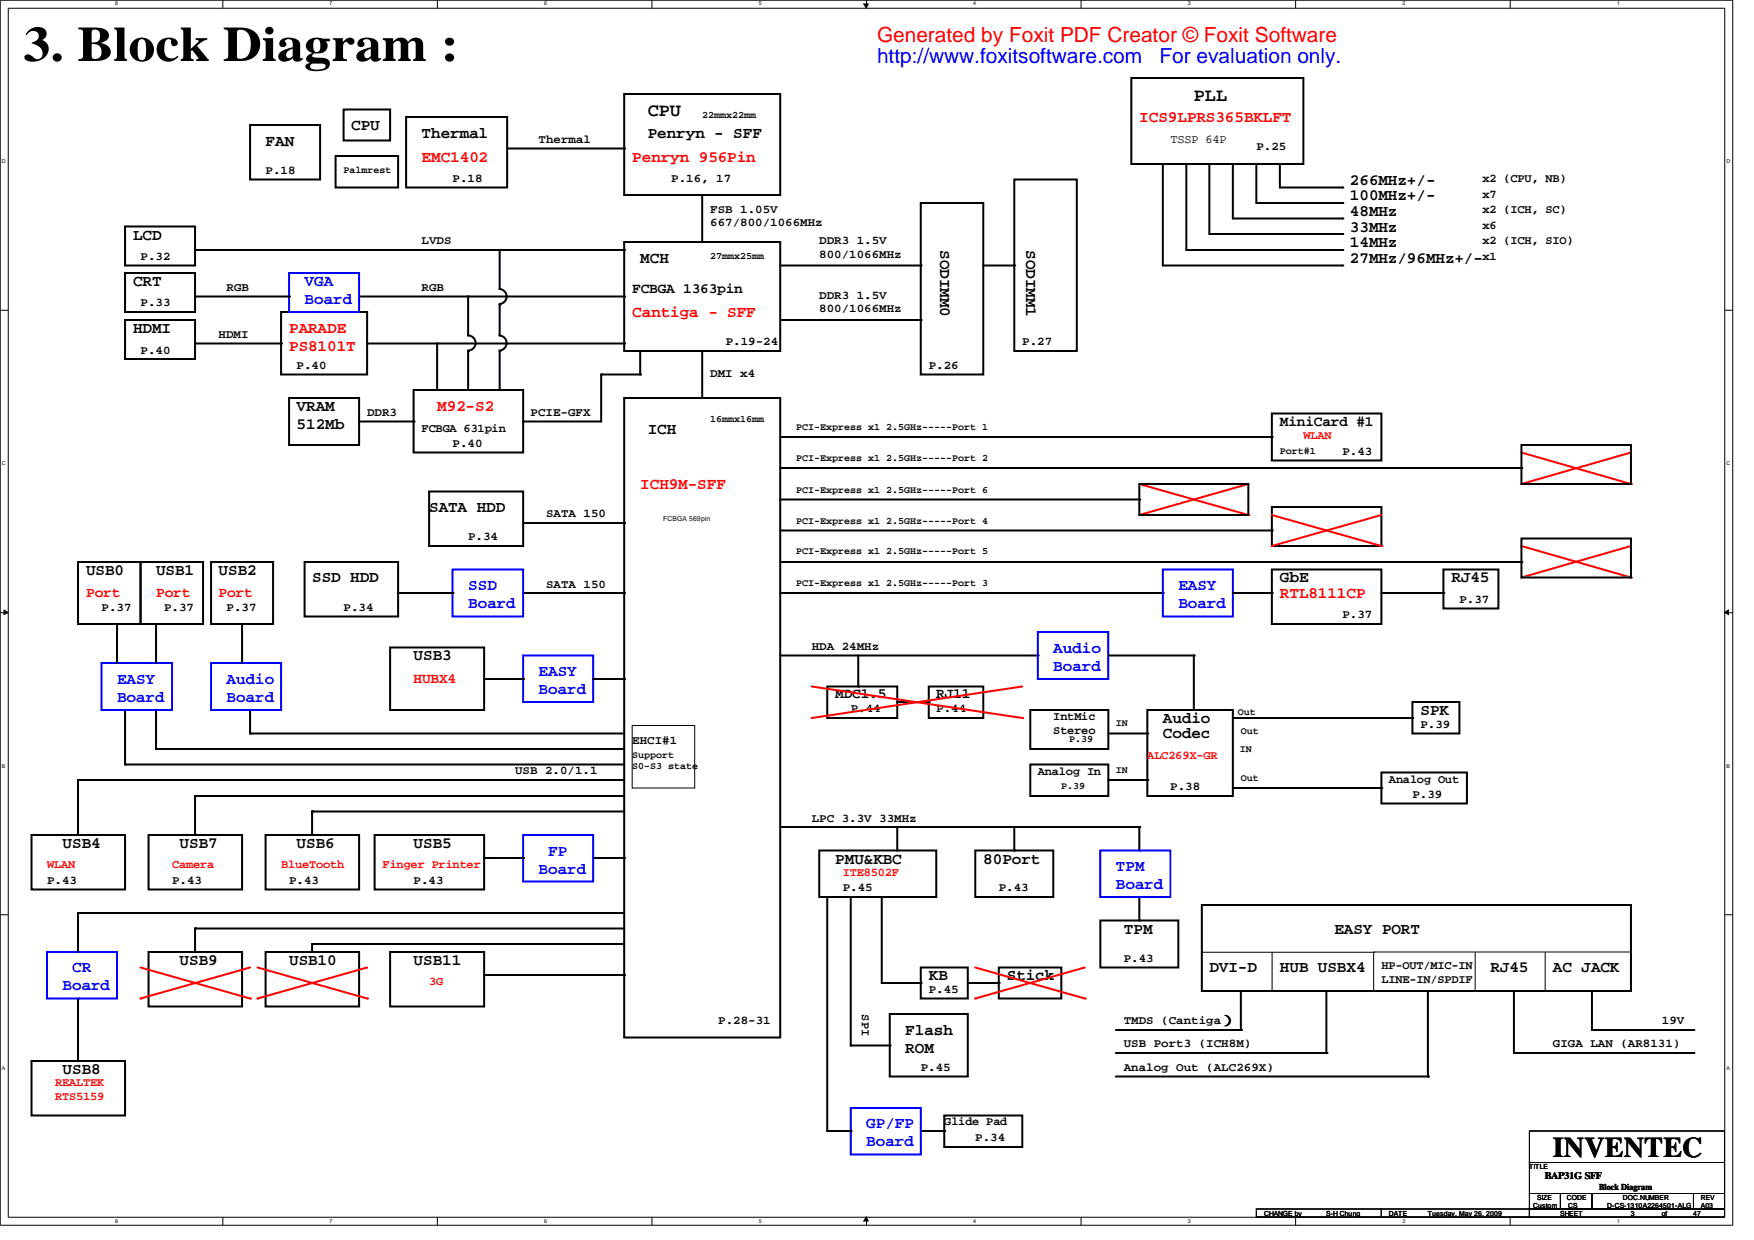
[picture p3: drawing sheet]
<svg xmlns="http://www.w3.org/2000/svg" width="297mm" height="210mm" viewBox="0 0 297 210" stroke-linecap="round" stroke-linejoin="round" font-family="sans-serif">
<path d="M0 0h293.3v207.5h-293.3zM1.4 1.4h290.6v204.7h-290.6z" fill="none" stroke="#000" stroke-width=".17"/>
<g fill="#fff">
<path d="M19.5 .2h.4v1h-.4z"/>
<path d="M19.5 206.2h.4v1.1h-.4z"/>
</g>
<path d="M37.7 0v1.4M37.7 206.1v1.4" fill="none" stroke="#000" stroke-width=".17"/>
<g fill="#fff">
<path d="M55.8 .2h.4v1h-.4z"/>
<path d="M55.8 206.2h.4v1.1h-.4z"/>
</g>
<path d="M74 0v1.4M74 206.1v1.4" fill="none" stroke="#000" stroke-width=".17"/>
<g fill="#fff">
<path d="M92.1 .2h.4v1h-.4z"/>
<path d="M92.1 206.2h.4v1.1h-.4z"/>
</g>
<path d="M110.4 0v1.4M110.4 206.1v1.4" fill="none" stroke="#000" stroke-width=".17"/>
<g fill="#fff">
<path d="M128.4 .2h.5v1h-.5z"/>
<path d="M128.4 206.2h.5v1.1h-.5z"/>
</g>
<path d="M146.7 0v1.4M146.7 206.1v1.4" fill="none" stroke="#000" stroke-width=".17"/>
<path d="M146.2 .7h.8l-.4 .7zM146.6 206.1l.4 .7h-.8z" fill="#000" stroke="#000" stroke-width=".17"/>
<g fill="#fff">
<path d="M164.8 .2h.4v1h-.4z"/>
<path d="M164.8 206.2h.4v1.1h-.4z"/>
</g>
<path d="M183 0v1.4M183 206.1v1.4" fill="none" stroke="#000" stroke-width=".17"/>
<g fill="#fff">
<path d="M201.1 .2h.4v1h-.4z"/>
<path d="M201.1 206.2h.4v1.1h-.4z"/>
</g>
<path d="M219.3 0v1.4M219.3 206.1v1.4" fill="none" stroke="#000" stroke-width=".17"/>
<g fill="#fff">
<path d="M237.4 .2h.4v1h-.4z"/>
<path d="M237.4 206.2h.4v1.1h-.4z"/>
</g>
<path d="M255.7 0v1.4M255.7 206.1v1.4" fill="none" stroke="#000" stroke-width=".17"/>
<g fill="#fff">
<path d="M273.7 .2h.5v1h-.5z"/>
<path d="M273.7 206.2h.5v1.1h-.5z"/>
<path d="M.3 26.9h.6v1h-.6z"/>
<path d="M292.3 26.9h.6v1h-.6z"/>
<path d="M.3 78.1h.6v1h-.6z"/>
<path d="M292.3 78.1h.6v1h-.6z"/>
</g>
<path d="M0 52.5h1.4M292 52.5h1.3" fill="none" stroke="#000" stroke-width=".17"/>
<g fill="#fff">
<path d="M.3 129.3h.5v1h-.5z"/>
<path d="M292.3 129.3h.5v1h-.5z"/>
</g>
<path d="M0 103.8h1.4M292 103.8h1.3" fill="none" stroke="#000" stroke-width=".17"/>
<path d="M.7 103.3l.7 .4-.7 .4zM291.9 103.7l.7-.4v.8z" fill="#000" stroke="#000" stroke-width=".17"/>
<g fill="#fff">
<path d="M.3 180.4h.6v1h-.6z"/>
<path d="M292.3 180.4h.6v1h-.6z"/>
</g>
<path d="M107 122.9h10.6v10.5h-10.6zM0 154.9h1.4M292 154.9h1.3M258.9 191.5h33v5.4h-33zM258.9 196.9h33v5.2h-33zM212.7 204.7h21.1v1.4h-21.1zM233.8 204.7h25.1v1.4h-25.1zM258.9 202.1h5.3v2.6h-5.3zM258.9 204.7h33v1.4h-33zM264.2 202.1h5.3v2.6h-5.3zM269.5 202.1h17.2v2.6h-17.2zM286.7 202.1h5.2v2.6h-5.2z" fill="none" stroke="#000" stroke-width=".17"/>
<g fill="none" stroke="#000" stroke-width=".34">
<path d="M68.7 19.8h17.2v11.9h-17.2zM105.7 15.9h26.4v17.1h-26.4zM191.5 13.2h29.1v14.6h-29.1zM42.3 21.2h11.9v9.2h-11.9zM85.9 25.1h19.8M118.9 33v8M155.9 34.4h10.6v29h-10.6zM171.7 30.4h10.6v29h-10.6zM196.8 27.8v17.2h30.4M200.8 27.8v14.5h26.4M204.7 27.8v11.8h22.5M208.7 27.8v9.2h18.5"/>
<path d="M212.7 27.8v6.6h14.5M216.7 27.8v3.9h10.5M105.7 41h26.4v18.4h-26.4zM118.9 59.4v8M132.1 45h23.8M132.1 54.2h23.8M166.5 45h5.2M105.7 67.4h26.4v108.3h-26.4zM132.1 74h83.2M132.1 79.2h125.5M215.3 70h18.5v8h-18.5zM35.7 95.2h10.5v10.5h-10.5z"/>
<path d="M72.6 83.2h16v9.3h-16zM88.6 88.6h17.1M132.1 89.8h83.2M132.1 84.6h60.8M215.3 96.4h18.5v9.3h-18.5zM215.3 85.9h18.5v6.6h-18.5zM244.3 96.4h9.4v6.6h-9.4zM66 109.6h16v10.6h-16zM132.1 111h43.6M140 116.2h11.9v5.4h-11.9zM145.3 111v5.2M151.9 118.9h5.3"/>
<path d="M157.2 116.2h9.3v5.4h-9.3zM202.1 111v9.2M233.8 100.4h10.5M239.1 118.9h8v5.3h-8zM21.2 120.2v9.3h84.5M26.4 120.2v6.6h79.3M42.3 120.2v4h63.4M105.7 132.1h-92.5v9.3M105.7 134.8h-72.7v6.6M105.7 137.4h-52.9v4M174.4 120.2h13.2v6.6h-13.2zM174.4 129.5h13.2v5.3h-13.2z"/>
<path d="M187.6 124.2h6.6M187.6 132.1h6.6M194.2 120.2h14.5v14.6h-14.5zM208.7 121.6h30.4M208.7 133.4h25.1M233.8 130.8h14.5v5.3h-14.5zM5.3 141.4h15.9v9.2h-15.9zM13.2 154.6h92.5M45 141.4h15.8v9.2h-15.8zM100.4 145.3h5.3M105.7 157.2h-72.7v4M105.7 159.9h-52.9v1.3"/>
<path d="M132.1 140h60.8M138.7 144h19.8v7.9h-19.8zM144 151.9v25.1h6.6M149.3 151.9v14.6h6.6M151.9 140v4M165.1 144h13.2v7.9h-13.2zM5.3 179.7h15.9v9.2h-15.9zM13.2 169.1v10.6M25.1 161.2h15.9v9.2h-15.9zM45 161.2h15.8v9.2h-15.8zM66 161.2h16v9.2h-16zM82 165.1h23.7"/>
<path d="M150.6 171.7h13.2v10.6h-13.2zM155.9 163.8h7.9v5.3h-7.9zM163.8 166.5h5.3M169.1 163.8h10.6v5.3h-10.6z"/>
</g>
<g fill="#000">
<circle cx="105.7" cy="25.1" r=".17"/>
<circle cx="118.9" cy="33" r=".17"/>
<circle cx="196.8" cy="27.8" r=".17"/>
<circle cx="200.8" cy="27.8" r=".17"/>
<circle cx="204.7" cy="27.8" r=".17"/>
<circle cx="208.7" cy="27.8" r=".17"/>
<circle cx="212.7" cy="27.8" r=".17"/>
<circle cx="216.7" cy="27.8" r=".17"/>
<circle cx="227.2" cy="34.4" r=".17"/>
<circle cx="227.2" cy="39.6" r=".17"/>
<circle cx="227.2" cy="31.7" r=".17"/>
<circle cx="227.2" cy="37" r=".17"/>
<circle cx="118.9" cy="59.4" r=".17"/>
<circle cx="155.9" cy="45" r=".17"/>
<circle cx="155.9" cy="54.2" r=".17"/>
<circle cx="171.7" cy="45" r=".17"/>
<circle cx="227.2" cy="42.3" r=".17"/>
<circle cx="227.2" cy="45" r=".17"/>
<circle cx="215.3" cy="74" r=".17"/>
<circle cx="257.6" cy="79.2" r=".17"/>
<circle cx="105.7" cy="88.6" r=".17"/>
<circle cx="192.9" cy="84.6" r=".17"/>
<circle cx="215.3" cy="89.8" r=".17"/>
<circle cx="145.3" cy="116.2" r=".17"/>
<circle cx="157.2" cy="118.9" r=".17"/>
<circle cx="175.7" cy="111" r=".17"/>
<circle cx="244.3" cy="100.4" r=".17"/>
<circle cx="13.2" cy="132.1" r=".17"/>
<circle cx="21.2" cy="120.2" r=".17"/>
<circle cx="21.2" cy="129.5" r=".17"/>
<circle cx="26.4" cy="126.8" r=".17"/>
<circle cx="26.4" cy="120.2" r=".17"/>
<circle cx="33" cy="134.8" r=".17"/>
<circle cx="42.3" cy="124.2" r=".17"/>
<circle cx="42.3" cy="120.2" r=".17"/>
<circle cx="52.8" cy="137.4" r=".17"/>
<circle cx="194.2" cy="132.1" r=".17"/>
<circle cx="194.2" cy="124.2" r=".17"/>
<circle cx="202.1" cy="120.2" r=".17"/>
<circle cx="233.8" cy="133.4" r=".17"/>
<circle cx="233.8" cy="121.6" r=".17"/>
<circle cx="239.1" cy="121.6" r=".17"/>
<circle cx="13.2" cy="154.6" r=".17"/>
<circle cx="33" cy="157.2" r=".17"/>
<circle cx="52.8" cy="159.9" r=".17"/>
<circle cx="105.7" cy="145.3" r=".17"/>
<circle cx="151.9" cy="144" r=".17"/>
<circle cx="192.9" cy="140" r=".17"/>
<circle cx="13.2" cy="169.1" r=".17"/>
<circle cx="105.7" cy="165.1" r=".17"/>
<circle cx="144" cy="177" r=".17"/>
<circle cx="149.3" cy="166.5" r=".17"/>
<circle cx="150.6" cy="177" r=".17"/>
<circle cx="155.9" cy="166.5" r=".17"/>
<circle cx="169.1" cy="166.5" r=".17"/>
</g>
<path d="M173.1 116.2l-35.7 5.4" fill="none" stroke="#f00" stroke-width=".34"/>
<circle cx="137.4" cy="121.6" r=".17" fill="#f00"/>
<path d="M137.4 116.2l35.7 5.4" fill="none" stroke="#f00" stroke-width=".34"/>
<circle cx="173.1" cy="121.6" r=".17" fill="#f00"/>
<path d="M183.6 163.8l-18.5 5.3" fill="none" stroke="#f00" stroke-width=".34"/>
<circle cx="165.1" cy="169.1" r=".17" fill="#f00"/>
<path d="M165.1 163.8l18.5 5.3" fill="none" stroke="#f00" stroke-width=".34"/>
<circle cx="183.6" cy="169.1" r=".17" fill="#f00"/>
<path d="M42.3 163.8l-18.5 5.3" fill="none" stroke="#f00" stroke-width=".34"/>
<circle cx="23.8" cy="169.1" r=".17" fill="#f00"/>
<path d="M23.8 163.8l18.5 5.3" fill="none" stroke="#f00" stroke-width=".34"/>
<circle cx="42.3" cy="169.1" r=".17" fill="#f00"/>
<path d="M233.8 87.2l-18.5 5.3" fill="none" stroke="#f00" stroke-width=".34"/>
<circle cx="215.3" cy="92.5" r=".17" fill="#f00"/>
<path d="M215.3 87.2l18.5 5.3" fill="none" stroke="#f00" stroke-width=".34"/>
<circle cx="233.8" cy="92.5" r=".17" fill="#f00"/>
<path d="M276.1 92.5l-18.5 5.3" fill="none" stroke="#f00" stroke-width=".34"/>
<circle cx="257.6" cy="97.8" r=".17" fill="#f00"/>
<path d="M257.6 92.5l18.5 5.3" fill="none" stroke="#f00" stroke-width=".34"/>
<circle cx="276.1" cy="97.8" r=".17" fill="#f00"/>
<path d="M132.1 95.2h125.5M257.6 91.2h18.5v6.6h-18.5z" fill="none" stroke="#000" stroke-width=".34"/>
<circle cx="257.6" cy="95.2" r=".17" fill="#000"/>
<path d="M211.3 82l-18.4 5.2" fill="none" stroke="#f00" stroke-width=".34"/>
<circle cx="192.9" cy="87.2" r=".17" fill="#f00"/>
<path d="M192.9 82l18.4 5.2" fill="none" stroke="#f00" stroke-width=".34"/>
<circle cx="211.3" cy="87.2" r=".17" fill="#f00"/>
<path d="M51.6 95.2h15.8v9.2h-15.8zM192.9 82h18.4v5.2h-18.4zM88.6 100.4h17.1M132.1 100.4h64.7" fill="none" stroke="#000" stroke-width=".34"/>
<g fill="#000">
<circle cx="105.7" cy="100.4" r=".17"/>
<circle cx="196.8" cy="100.4" r=".17"/>
</g>
<path d="M43.6 163.8l18.5 5.3" fill="none" stroke="#f00" stroke-width=".34"/>
<circle cx="62.1" cy="169.1" r=".17" fill="#f00"/>
<path d="M62.1 163.8l-18.5 5.3" fill="none" stroke="#f00" stroke-width=".34"/>
<circle cx="43.6" cy="169.1" r=".17" fill="#f00"/>
<path d="M276.1 76.6l-18.5 5.4" fill="none" stroke="#f00" stroke-width=".34"/>
<circle cx="257.6" cy="82" r=".17" fill="#f00"/>
<path d="M257.6 76.6l18.5 5.4" fill="none" stroke="#f00" stroke-width=".34"/>
<circle cx="276.1" cy="82" r=".17" fill="#f00"/>
<g fill="none" stroke="#000" stroke-width=".34">
<path d="M58.2 18.5h7.8v5.3h-7.8zM21.2 38.4h11.8v6.6h-11.8zM56.8 26.4h10.6v5.3h-10.6zM21.2 54.2h11.8v6.6h-11.8zM21.2 46.2h11.8v6.6h-11.8zM33 58.2h14.6M33 42.3h72.7M33 50.2h15.9M47.6 52.8h14.5v10.6h-14.5zM60.8 50.2h44.9M62.1 58.2h43.6M74 58.2v7.8"/>
<path d="M79.2 56.8a1.27 1.27 0 0 1 1.3 1.3 1.27 1.27 0 0 1-1.3 1.3M79.2 50.2v6.6M79.2 59.4v6.6M84.5 48.9a1.27 1.27 0 0 1 1.3 1.3 1.27 1.27 0 0 1-1.3 1.3M84.5 56.8a1.27 1.27 0 0 1 1.3 1.3 1.27 1.27 0 0 1-1.3 1.3M84.6 42.3v6.6M84.6 51.6v5.2M84.6 59.4v6.6M108.4 59.4v4h-6.6v8h-13.2M48.9 67.4h11.9v8h-11.9zM60.8 71.4h9.2M70 66h18.6v10.6h-18.6z"/>
<path d="M257.6 75.4h18.5v6.6h-18.5zM13.2 95.2h10.6v10.5h-10.6zM23.8 95.2h10.6v10.5h-10.6zM19.8 105.7v6.6M26.4 105.7v6.6M41 105.7v6.6M67.4 100.4h9.2M82 115h6.6M100.4 115h5.3M187.6 111h14.5M208.7 100.4h6.6M13.2 154.6v6.6"/>
<path d="M25.1 141.4h15.9v9.2h-15.9zM63.4 141.4h18.6v9.2h-18.6zM82 145.3h6.6M140 151.9v39.6h4M171.7 140v4M186.3 155.9h13.2v7.9h-13.2zM192.9 140v4M192.9 151.9v4M203.5 153.2h72.6v14.6h-72.6zM210.1 167.8v6.6h-21.2M224.5 167.8v10.5h-35.6M241.7 167.8v14.5h-52.8"/>
<path d="M256.3 167.8v10.5h30.4M269.5 167.8v6.6h17.2M155.9 191.5h4M159.9 188.9h13.2v5.3h-13.2z"/>
</g>
<g fill="#000">
<circle cx="47.6" cy="58.2" r=".17"/>
<circle cx="48.9" cy="50.2" r=".17"/>
<circle cx="74" cy="58.2" r=".17"/>
<circle cx="79.2" cy="59.4" r=".17"/>
<circle cx="79.2" cy="50.2" r=".17"/>
<circle cx="84.6" cy="51.6" r=".17"/>
<circle cx="84.6" cy="59.4" r=".17"/>
<circle cx="84.6" cy="42.3" r=".17"/>
<circle cx="105.7" cy="50.2" r=".17"/>
<circle cx="105.7" cy="58.2" r=".17"/>
<circle cx="105.7" cy="42.3" r=".17"/>
<circle cx="108.4" cy="59.4" r=".17"/>
<circle cx="70" cy="71.4" r=".17"/>
<circle cx="88.6" cy="71.4" r=".17"/>
<circle cx="101.8" cy="63.4" r=".17"/>
<circle cx="108.4" cy="63.4" r=".17"/>
<circle cx="19.8" cy="105.7" r=".17"/>
<circle cx="26.4" cy="105.7" r=".17"/>
<circle cx="41" cy="105.7" r=".17"/>
<circle cx="76.6" cy="100.4" r=".17"/>
<circle cx="88.6" cy="115" r=".17"/>
<circle cx="105.7" cy="115" r=".17"/>
<circle cx="202.1" cy="111" r=".17"/>
<circle cx="215.3" cy="100.4" r=".17"/>
<circle cx="13.2" cy="154.6" r=".17"/>
<circle cx="88.6" cy="145.3" r=".17"/>
<circle cx="171.7" cy="144" r=".17"/>
<circle cx="192.9" cy="144" r=".17"/>
<circle cx="192.9" cy="155.9" r=".17"/>
<circle cx="210.1" cy="174.4" r=".17"/>
<circle cx="224.5" cy="178.3" r=".17"/>
<circle cx="256.3" cy="178.3" r=".17"/>
<circle cx="269.5" cy="174.4" r=".17"/>
<circle cx="286.7" cy="178.3" r=".17"/>
<circle cx="286.7" cy="174.4" r=".17"/>
<circle cx="140" cy="191.5" r=".17"/>
<circle cx="144" cy="191.5" r=".17"/>
<circle cx="159.9" cy="191.5" r=".17"/>
<circle cx="241.7" cy="182.3" r=".17"/>
</g>
<path d="M203.5 161.2h29M215.3 167.9h.1M215.3 161.2v6.7M232.5 161.2h43.6M232.5 161.2h.1M232.5 161.2v6.7M249.7 167.9h.1M249.7 161.2v6.7M261.6 167.9h.1M261.6 161.2v6.7" fill="none" stroke="#000" stroke-width=".17"/>
<path d="M48.9 46.2h11.9v6.6h-11.9zM76.6 96.4h12v8h-12zM196.8 96.4h11.9v8h-11.9zM17.2 112.3h11.9v7.9h-11.9zM35.7 112.3h11.9v7.9h-11.9zM88.6 111h11.8v7.9h-11.8zM175.7 107h11.9v8h-11.9zM88.6 141.4h11.8v7.9h-11.8zM186.3 144h11.8v7.9h-11.8zM8 161.2h11.8v7.9h-11.8zM144 187.6h11.9v7.9h-11.9z" fill="none" stroke="#00f" stroke-width=".34"/>
<text font-size="8.4" x="4" y="10.3">3. Block Diagram :</text>
<text font-size="4.8" x="262.9" y="196">INVENTEC</text>
<text font-size="3.5" fill="#f00" x="148.5" y="7.1">Generated by Foxit PDF Creator © Foxit Software</text>
<g font-size="3.5" fill="#00f">
<text x="148.5" y="10.6">http://www.foxitsoftware.com</text>
<text x="196.3" y="10.6">For evaluation only.</text>
</g>
<g font-size="3.1">
<text x="202.1" y="17.1">PLL</text>
<text x="109.6" y="19.7">CPU</text>
</g>
<g font-size="2.7">
<text x="59.4" y="22">CPU</text>
<text x="71.4" y="23.4">Thermal</text>
<text x="109.6" y="23.4">Penryn - SFF</text>
<text x="45" y="24.7">FAN</text>
<text x="228.5" y="31.3">266MHz+/-</text>
<text x="228.5" y="34">100MHz+/-</text>
<text x="22.5" y="40.6">LCD</text>
<text x="228.5" y="36.6">48MHz</text>
<text x="228.5" y="39.2">33MHz</text>
<text x="228.5" y="41.8">14MHz</text>
<text x="108.4" y="44.5">MCH</text>
<text x="159.2" y="42.3" transform="rotate(90 159.2 42.3)">SODIMM0</text>
<text x="173.7" y="42.3" transform="rotate(90 173.7 42.3)">SODIMM1</text>
<text x="228.5" y="44.5">27MHz/96MHz+/-</text>
<text x="22.5" y="48.4">CRT</text>
<text x="22.5" y="56.4">HDMI</text>
<text x="50.2" y="69.6">VRAM</text>
<text x="50.2" y="72.6">512Mb</text>
<text x="109.6" y="73.6">ICH</text>
<text x="72.6" y="86.8">SATA HDD</text>
<text x="14.6" y="97.4">USB0</text>
<text x="26.4" y="97.4">USB1</text>
<text x="37" y="97.4">USB2</text>
<text x="52.8" y="98.6">SSD HDD</text>
<text x="216.7" y="98.6">GbE</text>
<text x="245.7" y="98.6">RJ45</text>
<text x="70" y="111.8">USB3</text>
<text x="196.8" y="122.4">Audio</text>
<text x="196.8" y="125.1">Codec</text>
<text x="240.5" y="121.1">SPK</text>
<text x="10.6" y="143.6">USB4</text>
<text x="30.4" y="143.6">USB7</text>
<text x="50.2" y="143.6">USB6</text>
<text x="70" y="143.6">USB5</text>
<text x="141.4" y="146.2">PMU&amp;KBC</text>
<text x="166.5" y="146.2">80Port</text>
<text x="190.2" y="158.1">TPM</text>
<text x="225.9" y="158.1">EASY PORT</text>
<text x="30.4" y="163.4">USB9</text>
<text x="48.9" y="163.4">USB10</text>
<text x="70" y="163.4">USB11</text>
<text x="157.2" y="166">KB</text>
<text x="170.4" y="166">Stick</text>
<text x="204.7" y="164.7">DVI-D</text>
<text x="216.7" y="164.7">HUB USBX4</text>
<text x="252.3" y="164.7">RJ45</text>
<text x="262.9" y="164.7">AC JACK</text>
<text x="153.2" y="175.3">Flash</text>
<text x="153.2" y="178.3">ROM</text>
<text x="10.6" y="181.9">USB8</text>
</g>
<g font-size="2.7" fill="#f00">
<text x="192.9" y="20.7">ICS9LPRS365BKLFT</text>
<text x="71.4" y="27.3">EMC1402</text>
<text x="107" y="27.3">Penryn 956Pin</text>
<text x="107" y="53.8">Cantiga - SFF</text>
<text x="48.9" y="56.4">PARADE</text>
<text x="48.9" y="59.4">PS8101T</text>
<text x="74" y="69.6">M92-S2</text>
<text x="108.4" y="82.8">ICH9M-SFF</text>
<text x="216.7" y="101.3">RTL8111CP</text>
</g>
<g font-size="2.7" fill="#00f">
<text x="51.6" y="48.4">VGA</text>
<text x="51.6" y="51.5">Board</text>
<text x="79.2" y="100">SSD</text>
<text x="199.5" y="100">EASY</text>
<text x="79.2" y="103">Board</text>
<text x="199.5" y="103">Board</text>
<text x="178.3" y="110.6">Audio</text>
<text x="178.3" y="113.6">Board</text>
<text x="19.8" y="115.8">EASY</text>
<text x="19.8" y="118.9">Board</text>
<text x="38.4" y="115.8">Audio</text>
<text x="38.4" y="118.9">Board</text>
<text x="91.2" y="114.5">EASY</text>
<text x="91.2" y="117.5">Board</text>
<text x="91.2" y="147.9">Board</text>
<text x="92.8" y="144.9">FP</text>
<text x="188.9" y="147.5">TPM</text>
<text x="188.9" y="150.5">Board</text>
<text x="10.6" y="167.7">Board</text>
<text x="12.2" y="164.7">CR</text>
<text x="146.6" y="191.1">GP/FP</text>
<text x="146.6" y="194.1">Board</text>
</g>
<g font-size="2.5">
<text x="107" y="49.6">FCBGA 1363pin</text>
<text x="216.7" y="72.1">MiniCard #1</text>
<text x="141.4" y="118.3">MDC1.5</text>
<text x="158.5" y="118.3">RJ11</text>
</g>
<g font-size="2.5" fill="#f00">
<text x="14.6" y="101.1">Port</text>
<text x="26.4" y="101.1">Port</text>
<text x="37" y="101.1">Port</text>
<text x="70" y="115.7">HUBX4</text>
</g>
<text font-size="2.1" x="145.9" y="171.7" transform="rotate(90 145.9 171.7)">SPI</text>
<g font-size="2">
<text x="45" y="29.5">P.18</text>
<text x="91.2" y="24.2">Thermal</text>
<text x="198.1" y="24.2">TSSP 64P</text>
<text x="212.7" y="25.5">P.25</text>
<text x="76.6" y="30.8">P.18</text>
<text x="113.6" y="30.8">P.16, 17</text>
<text x="251" y="30.8">x2 (CPU, NB)</text>
<text x="251" y="33.4">x7</text>
<text x="71.4" y="41.3">LVDS</text>
<text x="120.2" y="36.1">FSB 1.05V</text>
<text x="120.2" y="38.4">667/800/1066MHz</text>
<text x="138.7" y="41.3">DDR3 1.5V</text>
<text x="251" y="36.1">x2 (ICH, SC)</text>
<text x="251" y="38.7">x6</text>
<text x="251" y="41.3">x2 (ICH, SIO)</text>
<text x="23.8" y="44">P.32</text>
<text x="138.7" y="43.6">800/1066MHz</text>
<text x="251" y="44">x1</text>
<text x="23.8" y="51.9">P.33</text>
<text x="38.4" y="49.3">RGB</text>
<text x="71.4" y="49.3">RGB</text>
<text x="138.7" y="50.6">DDR3 1.5V</text>
<text x="138.7" y="52.9">800/1066MHz</text>
<text x="23.8" y="59.9">P.40</text>
<text x="37" y="57.2">HDMI</text>
<text x="122.9" y="58.5">P.19-24</text>
<text x="173.1" y="58.5">P.27</text>
<text x="50.2" y="62.5">P.40</text>
<text x="120.2" y="63.8">DMI x4</text>
<text x="157.2" y="62.5">P.26</text>
<text x="62.1" y="70.4">DDR3</text>
<text x="89.8" y="70.4">PCIE-GFX</text>
<text x="71.4" y="73.1">FCBGA 631pin</text>
<text x="76.6" y="75.7">P.40</text>
<text x="227.2" y="77">P.43</text>
<text x="92.5" y="87.5">SATA 150</text>
<text x="79.2" y="91.5">P.34</text>
<text x="92.5" y="99.5">SATA 150</text>
<text x="17.2" y="103.5">P.37</text>
<text x="27.8" y="103.5">P.37</text>
<text x="38.4" y="103.5">P.37</text>
<text x="58.2" y="103.5">P.34</text>
<text x="227.2" y="104.7">P.37</text>
<text x="247.1" y="102.1">P.37</text>
<text x="137.4" y="110.1">HDA 24MHz</text>
<text x="107" y="125.9">EHCI#1</text>
<text x="144" y="120.6">P.44</text>
<text x="158.5" y="120.6">P.44</text>
<text x="178.3" y="121.9">IntMic</text>
<text x="178.3" y="124.2">Stereo</text>
<text x="240.5" y="123.3">P.39</text>
<text x="87.2" y="131.1">USB 2.0/1.1</text>
<text x="175.7" y="131.2">Analog In</text>
<text x="198.1" y="133.8">P.38</text>
<text x="235.1" y="132.5">Analog Out</text>
<text x="239.1" y="135.1">P.39</text>
<text x="137.4" y="139.1">LPC 3.3V 33MHz</text>
<text x="8" y="149.7">P.43</text>
<text x="29.1" y="149.7">P.43</text>
<text x="48.9" y="149.7">P.43</text>
<text x="70" y="149.7">P.43</text>
<text x="142.7" y="151">P.45</text>
<text x="169.1" y="151">P.43</text>
<text x="190.2" y="162.9">P.43</text>
<text x="233.8" y="164.2">HP-OUT/MIC-IN</text>
<text x="233.8" y="166.5">LINE-IN/SPDIF</text>
<text x="121.6" y="173.4">P.28-31</text>
<text x="157.2" y="168.1">P.45</text>
<text x="190.2" y="173.4">TMDS (Cantiga）</text>
<text x="281.3" y="173.4">19V</text>
<text x="190.2" y="177.4">USB Port3 (ICH8M)</text>
<text x="262.9" y="177.4">GIGA LAN (AR8131)</text>
<text x="155.9" y="181.4">P.45</text>
<text x="190.2" y="181.4">Analog Out (ALC269X)</text>
<text x="159.9" y="190.6">Glide Pad</text>
<text x="165.1" y="193.2">P.34</text>
</g>
<g font-size="2" fill="#f00">
<text x="220.6" y="74.3">WLAN</text>
<text x="194.2" y="128.5">ALC269X-GR</text>
<text x="8" y="147">WLAN</text>
<text x="29.1" y="147">Camera</text>
<text x="47.6" y="147">BlueTooth</text>
<text x="64.8" y="147">Finger Printer</text>
<text x="142.7" y="148.3">ITE8502F</text>
<text x="72.6" y="166.8">3G</text>
<text x="9.3" y="184">REALTEK</text>
<text x="9.3" y="186.3">RTS5159</text>
</g>
<g font-size="1.7">
<text x="118.9" y="20">22mmx22mm</text>
<text x="58.2" y="29.2">Palmrest</text>
<text x="120.2" y="43.8">27mmx25mm</text>
<text x="120.2" y="71.5">16mmx16mm</text>
<text x="134.8" y="72.8">PCI-Express x1 2.5GHz-----Port 1</text>
<text x="216.7" y="76.8">Port#1</text>
<text x="134.8" y="78.1">PCI-Express x1 2.5GHz-----Port 2</text>
<text x="134.8" y="83.4">PCI-Express x1 2.5GHz-----Port 6</text>
<text x="134.8" y="88.6">PCI-Express x1 2.5GHz-----Port 4</text>
<text x="134.8" y="93.9">PCI-Express x1 2.5GHz-----Port 5</text>
<text x="134.8" y="99.2">PCI-Express x1 2.5GHz-----Port 3</text>
<text x="181" y="125.6">P.39</text>
<text x="188.9" y="123">IN</text>
<text x="209.5" y="121">Out</text>
<text x="210.1" y="124.3">Out</text>
<text x="107" y="128.3">Support</text>
<text x="107" y="130.2">S0~S3 state</text>
<text x="188.9" y="130.9">IN</text>
<text x="209.9" y="127.3">IN</text>
<text x="179.7" y="133.5">P.39</text>
<text x="210.1" y="132.2">Out</text>
<text x="261.5" y="199.6">BAP31G SFF</text>
</g>
<text font-size="1.5" x="270.7" y="201.5">Block Diagram</text>
<g font-size="1.2">
<text x="112.3" y="88.3">FCBGA 569pin</text>
<text x="258.9" y="198">TITLE</text>
<text x="260.2" y="203.2">SIZE</text>
<text x="265.2" y="203.2">CODE</text>
<text x="274.7" y="203.2">DOC.NUMBER</text>
<text x="287.9" y="203.2">REV</text>
<text x="214" y="205.8">CHANGE by</text>
<text x="224.5" y="205.8">S-H Chung</text>
<text x="235.1" y="205.8">DATE</text>
<text x="241.7" y="205.8">Tuesday, May 26, 2009</text>
<text x="259.6" y="204.6">Custom</text>
<text x="264.1" y="205.8">SHEET</text>
<text x="265.5" y="204.6">CS</text>
<text x="272.1" y="204.6">D-CS-1310A2264501-ALG</text>
<text x="276.1" y="205.8">3</text>
<text x="281.3" y="205.8">of</text>
<text x="286.7" y="205.8">47</text>
<text x="287.9" y="204.6">A03</text>
</g>
<g font-size=".9">
<text x="19.5" y=".9">8</text>
<text x="55.8" y=".9">7</text>
<text x="92.1" y=".9">6</text>
<text x="128.4" y=".9">5</text>
<text x="164.8" y=".9">4</text>
<text x="201.1" y=".9">3</text>
<text x="237.4" y=".9">2</text>
<text x="273.7" y=".9">1</text>
<text x=".3" y="27.7">D</text>
<text x="292.3" y="27.7">D</text>
<text x=".3" y="78.8">C</text>
<text x="292.3" y="78.8">C</text>
<text x=".3" y="130">B</text>
<text x="292.3" y="130">B</text>
<text x=".3" y="181.2">A</text>
<text x="292.3" y="181.2">A</text>
<text x="19.5" y="207">8</text>
<text x="55.8" y="207">7</text>
<text x="92.1" y="207">6</text>
<text x="128.4" y="207">5</text>
<text x="164.8" y="207">4</text>
<text x="201.1" y="207">3</text>
<text x="237.4" y="207">2</text>
<text x="273.7" y="207">1</text>
</g>
</svg>
